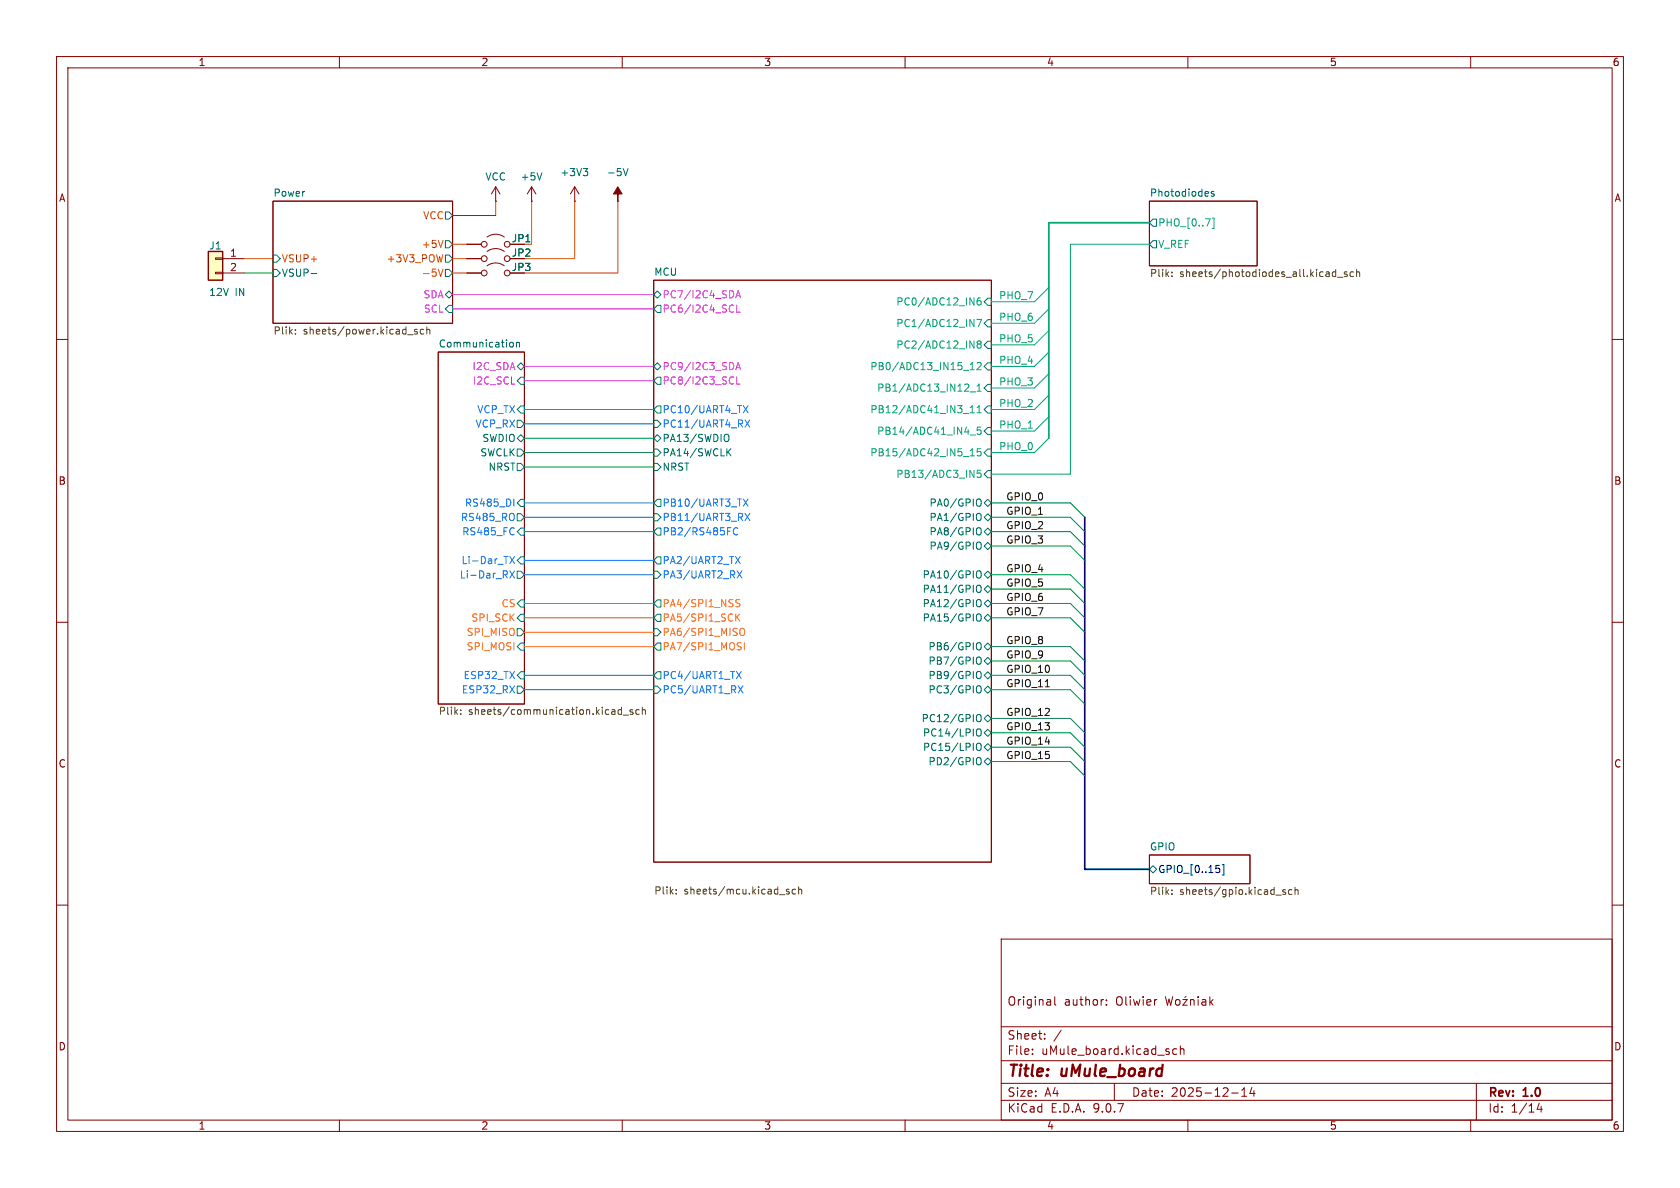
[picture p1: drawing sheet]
<svg xmlns="http://www.w3.org/2000/svg" width="297mm" height="210mm" viewBox="0 0 297 210" stroke-linecap="round" stroke-linejoin="round" font-family="sans-serif">
<g fill="none" stroke="#840000" stroke-width=".18">
<path d="M10 10h277v190h-277zM12 12h273v186h-273zM60 10v2M110 10v2M160 10v2M210 10v2M260 10v2M48.3 35.6h31.7v21.6h-31.7zM87.6 35.6h.1M87.6 33l-.7 1.3M87.6 33l.8 1.3M87.6 33v2.6"/>
<path d="M94 35.6h.1M94 33l-.8 1.3M94 33l.7 1.3M94 33v2.6M101.6 35.6h.1M101.6 33l-.8 1.3M101.6 33l.8 1.3M101.6 33v2.6M109.2 35.6h.1M203.2 35.6h19v11.4h-19zM82.5 45.7h2.6M82.5 48.3h2.6"/>
<path d="M82.5 43.2h2.6M86.1 44.5a2.54 2.54 0 0 1 3.1 0M86.1 47a2.54 2.54 0 0 1 3.1 0M86.1 41.9a2.54 2.54 0 0 1 3.1 0M115.6 49.5h59.7v102.9h-59.7zM10 60h2M77.5 62.2h15.2v62.3h-15.2zM285 60h2M10 110h2M285 110h2M203.2 151.1h17.8v5.1h-17.8zM10 160h2"/>
<path d="M177 166h108v32h-108zM186.5 176.2v1.3l.2 .2M195.6 177.6v.1M195.6 176.8v.1M204.4 176.7h.1M206 176.2l.4 1.5 .3-1.1 .3 1.1 .3-1.5M207.9 176.8l.2-.1 .4 .1 .1 .6-.1 .2-.4 .1-.2-.1zM209.1 176.7h.8l-.8 1h.8M209.7 176.1l-.2 .2M210.5 176.8l.2-.1 .3 .1 .1 .9M210.5 176.7v1M211.8 176.2v.1"/>
<path d="M211.8 176.7v1M212.5 176.8h.6l.1 .9M213.2 177.1h-.5a.29 .29 0 0 0-.2 .3 .29 .29 0 0 0 .2 .3l.5-.1M213.9 176.2v1.5M214 177.1l.5 .6M214.5 176.7l-.6 .6M285 160h2M60 198v2M110 198v2M160 198v2M177 194.5h108M177 191.5h108"/>
<path d="M177 187.5h108M177 181.5h108M182.5 186.3v.1M182.5 185.5v.1M184.7 183.6v.1M184.7 182.8v.1M187.6 182.1l-1.3 2M197 191.5v3M206.7 186v.3M208 185.5l-.4-.1-.3 .3v.4l.2 .2h.5M208.7 185.5l.2-.1 .3 .1 .1 .9M208.7 184.9v1.5"/>
<path d="M210 198v2M217.7 193.2h1.2M219.5 193.8h.9M219.5 192.7l.5-.4v1.5M221.3 192.2l-.3 1.1h.9M221.7 192.8v1M260 198v2M261 191.5v6.5M272.1 195l-.4 1.1h1M272.5 195.6v1"/>
<circle cx="85.6" cy="43.2" r=".51"/>
<circle cx="85.6" cy="45.7" r=".51"/>
<circle cx="85.6" cy="48.3" r=".51"/>
<circle cx="89.7" cy="45.7" r=".51"/>
<circle cx="89.7" cy="48.3" r=".51"/>
<circle cx="89.7" cy="43.2" r=".51"/>
</g>
<path d="M77.5 47.6l.4 1.2 .4-1.2M78.3 45l-.3 1.3M78.3 42.5l-.4 1.3" fill="none" stroke="#f00" stroke-width=".18"/>
<g fill="none" stroke="#006464" stroke-width=".18">
<path d="M78.7 37.5h.7l.6 .6-.6 .6h-.7zM95.8 30.6l-.4 1.2M103.1 29.8h.8l-.4 .5M103.7 30.3l.2 .2v.3l-.2 .3M110.2 29.8l.4 1.3 .4-1.3M203.8 38.7h.7v1.3h-.7l-.6-.6zM213.6 33.9v.2l-.6 .2M214.6 33.9l-.3-.1-.2 .2 .1 .2 .4 .1v.3h-.5M48.3 45.1h.6l.6 .6-.6 .7h-.6zM48.3 47.6h.6l.6 .7-.6 .6h-.6zM55 48.4h1M78.7 42.5h.7l.6 .7-.6 .6h-.7z"/>
<path d="M78.7 47.6h.7l.6 .7-.6 .6h-.7zM78.7 45.1h.7l.6 .6-.6 .7h-.7zM79.4 54h.6v1.2h-.6l-.7-.6zM79.4 51.4l.6 .7-.6 .6-.7-.6zM116.2 54h.6v1.2h-.6l-.6-.6zM116.2 51.4l.6 .7-.6 .6-.6-.6zM174.6 52.7h.7v1.3h-.7l-.6-.7zM174.6 56.5h.7v1.3h-.7l-.6-.6zM203.8 42.5h.7v1.3h-.7l-.6-.6zM90.2 60.6l.3-.1 .3 .3-.1 .4-.2 .2-.3-.1M91.3 60.6l.2-.1 .3 .1v.8M91.3 60.5v.9"/>
<path d="M91.4 79.4h.7l.6 .6-.6 .6h-.7zM91.4 77.5l.7-.7 .6 .7-.6 .6zM91.4 74.3h.7l.6 .6-.6 .7h-.7zM91.4 67.3l.7-.6h.6v1.2h-.6zM91.4 64.8l.7-.7 .6 .7-.6 .6zM92.1 71.8h.6v1.2h-.6l-.7-.6zM115.6 79.4h.6l.6 .6-.6 .6h-.6zM115.6 74.3h.6l.6 .6-.6 .7h-.6zM115.6 77.5l.6-.7 .6 .7-.6 .6zM115.6 64.8l.6-.7 .6 .7-.6 .6zM116.2 71.8h.6v1.2h-.6l-.6-.6zM116.2 66.7h.6v1.2h-.6l-.6-.6z"/>
<path d="M128.3 76.8a.43 .43 0 0 1 .6 .4v.4a.43 .43 0 0 1-.6 .4M128.7 79.9l.5 .7M129.2 79.3l-.7 .7M174.6 64.1h.7v1.3h-.7l-.6-.6zM174.6 67.9h.7v1.3h-.7l-.6-.6zM174.6 75.6h.7v1.2h-.7l-.6-.6zM174.6 79.4h.7v1.2h-.7l-.6-.6zM174.6 60.3h.7v1.3h-.7l-.6-.6zM174.6 71.8h.7v1.2h-.7l-.6-.6zM91.4 81.9h.7l.6 .7-.6 .6h-.7zM91.4 90.8h.7l.6 .6-.6 .7h-.7zM92.1 93.3h.6v1.3h-.6l-.7-.6z"/>
<path d="M92.1 88.3h.6v1.2h-.6l-.7-.6zM92.1 98.4h.6v1.3h-.6l-.7-.6zM115.6 81.9h.6l.6 .7-.6 .6h-.6zM115.6 90.8h.6l.6 .6-.6 .7h-.6zM116.2 98.4h.6v1.3h-.6l-.6-.6zM116.2 88.3h.6v1.2h-.6l-.6-.6zM116.2 93.3h.6v1.3h-.6l-.6-.6zM172.9 88.2a.43 .43 0 0 1 .6 .4v.5a.43 .43 0 0 1-.6 .4M172.9 90.7a.43 .43 0 0 1 .6 .5v.4a.43 .43 0 0 1-.6 .4M172.9 93.3a.43 .43 0 0 1 .6 .4v.4a.43 .43 0 0 1-.6 .5M172.9 95.8a.43 .43 0 0 1 .6 .5v.4a.43 .43 0 0 1-.6 .4M174 88.9l.6-.6 .7 .6-.7 .6z"/>
<path d="M174 94l.6-.7 .7 .7-.7 .6zM174 96.5l.6-.6 .7 .6-.7 .7zM174.6 90.8l.7 .6-.7 .7-.6-.7zM174.6 83.2h.7v1.3h-.7l-.6-.7zM91.4 101h.7l.6 .6-.6 .6h-.7zM91.4 111.1h.7l.6 .7-.6 .6h-.7zM91.4 114.3l.7-.6h.6v1.2h-.6zM92.1 118.7h.6v1.3h-.6l-.7-.6zM92.1 108.6h.6v1.3h-.6l-.7-.7zM92.1 106h.6v1.3h-.6l-.7-.6zM115.6 101h.6l.6 .6-.6 .6h-.6zM115.6 111.1h.6l.6 .7-.6 .6h-.6z"/>
<path d="M116.2 106h.6v1.3h-.6l-.6-.6zM116.2 108.6h.6v1.3h-.6l-.6-.7zM116.2 113.7h.6v1.2h-.6l-.6-.6zM116.2 118.7h.6v1.3h-.6l-.6-.6zM172.8 101l.1-.1a.43 .43 0 0 1 .6 .4v.5a.42 .42 0 0 1-.3 .3 .42 .42 0 0 1-.4 0M172.8 103.5l.1-.1a.43 .43 0 0 1 .6 .5v.4a.42 .42 0 0 1-.3 .4 .42 .42 0 0 1-.4 0M172.8 106.1l.1-.1a.43 .43 0 0 1 .6 .4v.4a.42 .42 0 0 1-.3 .4 .42 .42 0 0 1-.4 0M172.8 108.6l.1-.1a.43 .43 0 0 1 .6 .5v.4a.42 .42 0 0 1-.3 .4 .42 .42 0 0 1-.4-.1M172.8 113.7l.1-.1a.43 .43 0 0 1 .6 .4v.5a.42 .42 0 0 1-.3 .3 .42 .42 0 0 1-.4 0M172.8 116.2l.1-.1a.43 .43 0 0 1 .6 .5v.4a.42 .42 0 0 1-.3 .4 .42 .42 0 0 1-.4 0M172.8 118.8l.1-.1a.43 .43 0 0 1 .6 .4v.4a.42 .42 0 0 1-.3 .4 .42 .42 0 0 1-.4 0M174 101.6l.6-.6 .7 .6-.7 .6z"/>
<path d="M174 104.1l.6-.6 .7 .6-.7 .7zM174 106.7l.6-.7 .7 .7-.7 .6zM174 109.2l.6-.6 .7 .6-.7 .7zM174 114.3l.6-.6 .7 .6-.7 .6zM174 116.8l.6-.6 .7 .6-.7 .7zM174.6 118.7l.7 .7-.7 .6-.6-.6zM91.4 121.3h.7l.6 .6-.6 .7h-.7zM115.6 121.3h.6l.6 .6-.6 .7h-.6zM172.7 126.5l.2-.2a.43 .43 0 0 1 .6 .4v.5a.43 .43 0 0 1-.3 .4 .43 .43 0 0 1-.5-.2M172.8 128.9l.1-.1a.43 .43 0 0 1 .6 .5v.4a.42 .42 0 0 1-.5 .4 .42 .42 0 0 1-.4-.4v-.4zM172.8 131.5l.1-.1a.43 .43 0 0 1 .6 .4v.4a.42 .42 0 0 1-.5 .5 .42 .42 0 0 1-.4-.5v-.4zM172.9 121.2a.43 .43 0 0 1 .6 .5v.4a.43 .43 0 0 1-.6 .4"/>
<path d="M172.9 133.9a.43 .43 0 0 1 .6 .5v.4a.43 .43 0 0 1-.6 .4M174 129.5l.6-.6 .7 .6-.7 .7zM174 132.1l.6-.7 .7 .7-.7 .6zM174 134.6l.6-.6 .7 .6-.7 .7zM174 121.9l.6-.6 .7 .6-.7 .7zM174 127l.6-.6 .7 .6-.7 .6zM203.2 153.7l.6-.7 .7 .7-.7 .6z"/>
</g>
<g fill="none" stroke="#725600" stroke-width=".18">
<path d="M52.2 58.9v.2M52.2 58.3v.1M72.1 59.2h.9M73.8 58.3l-.3-.1-.2 .2v.2l.5 .1v.3h-.5M74.9 58.3l-.4-.1-.2 .3 .1 .5h.5M75.5 58.3l.1-.1 .3 .1 .1 .8M75.5 57.8v1.3M207.2 48.1v.1M207.2 48.8v.1M236.1 47.6v1.3M236.1 48.1h-.3l-.3 .2 .2 .5h.4M236.4 49h1"/>
<path d="M238.1 48.1h-.3l-.1 .1v.2l.4 .1v.3h-.4M239.3 48.1h-.4l-.2 .2 .1 .5h.5M239.8 48.2l.2-.1h.3l.1 .8M239.8 47.6v1.3M81.4 126.2v.1M81.4 125.5v.1M109.3 126l.2 .3 .4-.1M109.9 125v1.3M109.9 125.5l-.4-.1-.2 .3M110.2 126.4h.9M111.9 125.5l-.3-.1-.2 .2v.2l.5 .1v.3h-.5M113 125.5l-.4-.1-.2 .3 .1 .5h.5"/>
<path d="M113.6 125.6l.1-.2 .3 .1 .1 .8M113.6 125v1.3M119.5 157.9v.1M119.5 157.3v.1M139.5 157.3l-.3-.1-.2 .2 .1 .2 .4 .1v.3h-.5M140.6 157.3l-.3-.1-.3 .2 .2 .6h.4M141.2 157.3l.2-.1 .3 .1v.7M141.2 156.8v1.2M207.2 158v.1M207.2 157.3v.2M225.6 158.2h.9M227.2 157.3h-.3l-.1 .2v.1l.4 .2v.3h-.4"/>
<path d="M228.4 157.3h-.4l-.2 .2 .1 .6h.5M228.9 157.4l.2-.1h.3l.1 .8M228.9 156.8v1.3"/>
</g>
<path d="M215 153h.6M215.4 153.5l.2 .2v.3l-.2 .2M216.1 152.9h.3v1.8h-.3" fill="none" stroke="#000084" stroke-width=".18"/>
<g fill="none" stroke="#0c75ff" stroke-width=".18">
<path d="M131.4 71.7l.8 1.3M131.7 74.2l.9 1.3M132.2 71.7l-.8 1.3M132.6 74.2l-.9 1.3M90.1 98.4l.9 1.2M90.8 88.2v1.3M90.8 93.4h.1M90.9 94.4l-.1 .1M91 98.4l-.9 1.2M128.6 93.3h.6M130 98.4l.9 1.2M130.4 93.4a.6 .6 0 0 0-.8 .4 .6 .6 0 0 0 .6 .8l.2-.2"/>
<path d="M130.9 98.4l-.9 1.2M131.4 88.2l.8 1.3M131.7 90.7l.9 1.3M132.2 88.2l-.8 1.3M132.6 90.7l-.9 1.3M90.1 100.9l.9 1.3M91 100.9l-.9 1.3M130.2 118.7l.8 1.3M130.3 100.9l.9 1.3M131 118.7l-.8 1.3M131.2 100.9l-.9 1.3M130.5 121.2l.8 1.3"/>
<path d="M131.3 121.2l-.8 1.3"/>
</g>
<g fill="none" stroke="#00a57c" stroke-width=".18">
<path d="M213.1 38.7h.9l-.6 1.2M214.3 38.6h.3v1.8h-.3M172.7 56.5h.8l-.5 1.2M173.3 52.6l-.3 .1a.86 .86 0 0 0 0 1.2l.4-.1 .1-.4-.3-.3-.3 .1-.2 .2M170.3 73.1h1M171.5 65.3h.7M171.5 64.4l.4-.3v1.2M171.5 72.1l.4-.4v1.3M171.5 79.7l.4-.4v1.3M171.5 69.3h1M171.5 76.9h1M171.5 73h.7"/>
<path d="M172.7 64.2l.5-.1 .3 .3-.8 .9h.8M172.7 69.2h.8M172.7 68.3l.4-.4v1.3M172.7 72.1l.4-.4v1.3M172.7 73h.8M173 60.8l-.3-.2 .3-.3h.2l.3 .2-.3 .3M173 60.8l-.3 .3 .1 .3 .2 .1h.3l.2-.2v-.2l-.3-.3M173 60.8h.2M173.4 75.5h-.6l-.1 .6 .2-.1 .4 .1 .2 .1-.1 .5-.2 .1-.5-.1M173.4 79.3h-.6l-.1 .6 .2-.1 .4 .1 .2 .1-.1 .5-.2 .1-.5-.1M171.5 83.1l.7 1.3v-1.3M171.5 80.6h.7"/>
<path d="M173.4 83.1h-.6l-.1 .6 .2-.1 .4 .1 .2 .2-.1 .4-.2 .1-.5-.1"/>
</g>
<path d="M130.1 108.5v1.3M130.3 109.1l.5 .7M130.6 114.2l.3 .1 .1 .3-.2 .3h-.3M130.6 113.6l.4 .1M130.8 108.5l-.7 .8M130.8 106.1l-.5-.1-.2 .1v.4l.6 .2 .1 .3-.2 .3-.5-.1M130.9 111.3l.2-.2a.43 .43 0 0 1 .5 .4v.4a.42 .42 0 0 1-.4 .5 .42 .42 0 0 1-.4-.5zM131.6 113.6v1.3" fill="none" stroke="#ff7400" stroke-width=".18"/>
<path d="M129.6 54h.1M129.7 55.1h-.1M130.1 52.6l.4-1.2 .4 1.2M130.2 52.3h.6M130.3 53.9v1.3h.6M129.6 66.7h.1M129.7 67.8h-.1M130.1 65.3l.4-1.2 .4 1.2M130.2 65h.6M130.3 66.6v1.3h.6" fill="none" stroke="#c409ff" stroke-width=".18"/>
<path d="M109.2 33l.8 1.3h-.8v1.3v-1.3h-.7z" fill="#840000" stroke="#840000" stroke-width=".18"/>
<path d="M36.8 44.5h2.6v5h-2.6z" fill="#ffffc2"/>
<path d="M36.8 44.5h2.6v5h-2.6z" fill="none" stroke="#840000" stroke-width=".25"/>
<path d="M38.1 45.6h1.3v.2h-1.3zM38.1 48.1h1.3v.3h-1.3zM39.4 45.7h3.8M39.4 48.3h3.8M82.5 45.7h2.6M82.5 48.3h2.6M82.5 43.2h2.6" fill="none" stroke="#840000" stroke-width=".18"/>
<path d="M184.8 121.4h.7" fill="none" stroke="#0f0f0f" stroke-width=".18"/>
<path d="M203.2 39.4h-17.8v38.1" fill="none" stroke="#00a57c" stroke-width=".3"/>
<path d="M191.8 91.4v62.3h11.4" fill="none" stroke="#000084" stroke-width=".3"/>
<path d="M92.7 72.4h22.9M92.7 74.9h22.9M92.7 88.9h22.9M92.7 91.4h22.9M92.7 99.1h22.9M92.7 94h22.9M92.7 119.4h22.9M92.7 101.6h22.9M92.7 121.9h22.9" fill="none" stroke="#0c75ff" stroke-width=".18"/>
<path d="M87.6 35.6v2.5h-7.6M94 35.6v7.6h-1.3M101.6 35.6v10.1h-8.9M109.2 35.6v12.7h-16.5M43.2 45.7h5.1M80 45.7h2.5M80 43.2h2.5M80 48.3h2.5" fill="none" stroke="#f00" stroke-width=".18"/>
<path d="M92.7 109.2h22.9M92.7 114.3h22.9M92.7 106.7h22.9M92.7 111.8h22.9" fill="none" stroke="#ff7400" stroke-width=".18"/>
<g fill="none" stroke="#009600" stroke-width=".18">
<path d="M43.2 48.3h5.1M92.7 77.5h22.9M92.7 82.6h22.9M92.7 80h22.9M175.3 88.9h13.9l2.6 2.5M175.3 91.4h13.9l2.6 2.6M175.3 96.5h13.9l2.6 2.6M175.3 94h13.9l2.6 2.5M175.3 104.1h13.9l2.6 2.6M175.3 109.2h13.9l2.6 2.6M175.3 101.6h13.9l2.6 2.5M175.3 106.7h13.9l2.6 2.5"/>
<path d="M175.3 114.3h13.9l2.6 2.5M175.3 116.8h13.9l2.6 2.6M175.3 119.4h13.9l2.6 2.5M175.3 134.6h13.9l2.6 2.6M175.3 129.5h13.9l2.6 2.6M175.3 132.1h13.9l2.6 2.5M175.3 121.9h13.9l2.6 2.6M175.3 127h13.9l2.6 2.5"/>
</g>
<path d="M80 52.1h35.6M80 54.6h35.6M92.7 67.3h22.9M92.7 64.8h22.9" fill="none" stroke="#c409ff" stroke-width=".18"/>
<path d="M185.4 50.8l-2.5 2.5h-7.6M185.4 54.6l-2.5 2.6h-7.6M185.4 58.4l-2.5 2.6h-7.6M203.2 43.2h-14v40.6h-13.9M185.4 69.9l-2.5 2.5h-7.6M185.4 73.7l-2.5 2.5h-7.6M185.4 77.5l-2.5 2.5h-7.6M185.4 62.2l-2.5 2.6h-7.6M185.4 66l-2.5 2.6h-7.6" fill="none" stroke="#00a57c" stroke-width=".18"/>
<g font-size="2.8" fill="#840000">
<text x="178" y="190.9">Title:</text>
<text x="187.7" y="190.9">uMule_board</text>
</g>
<g font-size="2.1" fill="#840000">
<text x="178" y="178">Original</text>
<text x="188.1" y="178">author:</text>
<text x="197.3" y="178">Oliwier</text>
<text x="178" y="184">Sheet:</text>
<text x="178" y="186.7">File:</text>
<text x="184.1" y="186.7">uMule_board.kicad_sch</text>
<text x="178" y="196.9">KiCad</text>
<text x="178" y="194.1">Size:</text>
<text x="184.7" y="194.1">A4</text>
<text x="185.7" y="196.9">E.D.A.</text>
<text x="193.3" y="196.9">9.0.7</text>
<text x="200" y="194.1">Date:</text>
<text x="207" y="194.1">2025-12-14</text>
<text x="263" y="194.3">Rev:</text>
<text x="263" y="196.9">Id:</text>
<text x="267.1" y="196.9">1/14</text>
<text x="269.4" y="194.3">1.0</text>
</g>
<g font-size="1.8" fill="#840000">
<text x="35" y="11.9">1</text>
<text x="85" y="11.9">2</text>
<text x="135" y="11.9">3</text>
<text x="185" y="11.9">4</text>
<text x="235" y="11.9">5</text>
<text x="285" y="11.9">6</text>
<text x="10.3" y="35.9">A</text>
<text x="285.3" y="35.9">A</text>
<text x="90.4" y="45.6">JP2</text>
<text x="90.4" y="43">JP1</text>
<text x="90.4" y="48.1">JP3</text>
<text x="10.3" y="85.9">B</text>
<text x="285.3" y="85.9">B</text>
<text x="10.3" y="135.9">C</text>
<text x="285.3" y="135.9">C</text>
<text x="10.3" y="185.9">D</text>
<text x="285.3" y="185.9">D</text>
<text x="35" y="199.9">1</text>
<text x="85" y="199.9">2</text>
<text x="135" y="199.9">3</text>
<text x="185" y="199.9">4</text>
<text x="235" y="199.9">5</text>
<text x="285" y="199.9">6</text>
</g>
<g font-size="1.8" fill="#006464">
<text x="48.3" y="34.8">Power</text>
<text x="85.7" y="32.1">VCC</text>
<text x="91.9" y="32.1">+5V</text>
<text x="99" y="31.3">+3V3</text>
<text x="107.2" y="31.3">-5V</text>
<text x="203.2" y="34.8">Photodiodes</text>
<text x="36.9" y="44.3">J1</text>
<text x="36.9" y="52.5">12V</text>
<text x="41.6" y="52.5">IN</text>
<text x="49.7" y="49.1">VSUP-</text>
<text x="115.6" y="48.8">MCU</text>
<text x="77.5" y="61.5">Communication</text>
<text x="84.8" y="80.9">SWCLK</text>
<text x="85.2" y="78.3">SWDIO</text>
<text x="86.3" y="83.4">NRST</text>
<text x="117" y="83.4">NRST</text>
<text x="117" y="80.9">PA14/SWCLK</text>
<text x="117" y="78.3">PA13/SWDIO</text>
<text x="164.2" y="89.8">PA0/GPIO</text>
<text x="164.2" y="92.3">PA1/GPIO</text>
<text x="164.2" y="94.8">PA8/GPIO</text>
<text x="164.2" y="97.4">PA9/GPIO</text>
<text x="163" y="102.5">PA10/GPIO</text>
<text x="163" y="105">PA11/GPIO</text>
<text x="163" y="107.5">PA12/GPIO</text>
<text x="163" y="110.1">PA15/GPIO</text>
<text x="164" y="115.2">PB6/GPIO</text>
<text x="164" y="117.7">PB7/GPIO</text>
<text x="164" y="122.8">PC3/GPIO</text>
<text x="164" y="120.2">PB9/GPIO</text>
<text x="162.8" y="127.9">PC12/GPIO</text>
<text x="163.1" y="130.4">PC14/LPIO</text>
<text x="163.1" y="132.9">PC15/LPIO</text>
<text x="164" y="135.5">PD2/GPIO</text>
<text x="203.2" y="150.4">GPIO</text>
</g>
<g font-size="1.8" fill="#f00">
<text x="74.7" y="39">VCC</text>
<text x="49.7" y="46.6">VSUP+</text>
<text x="68.2" y="46.6">+3V3_POW</text>
<text x="74.5" y="44">+5V</text>
<text x="74.5" y="49.1">-5V</text>
</g>
<g font-size="1.8" fill="#00a57c">
<text x="204.7" y="40.2">PHO_[0..7]</text>
<text x="204.7" y="44">V_REF</text>
<text x="176.5" y="53">PHO_7</text>
<text x="158.4" y="54.2">PC0/ADC12_IN6</text>
<text x="158.4" y="58">PC1/ADC12_IN7</text>
<text x="176.5" y="56.8">PHO_6</text>
<text x="153.8" y="65.6">PB0/ADC13_IN15_12</text>
<text x="158.4" y="61.8">PC2/ADC12_IN8</text>
<text x="176.5" y="64.4">PHO_4</text>
<text x="176.5" y="60.6">PHO_5</text>
<text x="155" y="69.4">PB1/ADC13_IN12_1</text>
<text x="176.5" y="68.2">PHO_3</text>
<text x="153.8" y="73.3">PB12/ADC41_IN3_11</text>
<text x="155" y="77.1">PB14/ADC41_IN4_5</text>
<text x="176.5" y="75.9">PHO_1</text>
<text x="176.5" y="72">PHO_2</text>
<text x="153.8" y="80.9">PB15/ADC42_IN5_15</text>
<text x="176.5" y="79.7">PHO_0</text>
<text x="158.4" y="84.7">PB13/ADC3_IN5</text>
</g>
<g font-size="1.8" fill="#a90000">
<text x="40.6" y="45.5">1</text>
<text x="40.6" y="48">2</text>
</g>
<g font-size="1.8" fill="#c409ff">
<text x="74.8" y="52.9">SDA</text>
<text x="117" y="52.9">PC7/I2C4_SDA</text>
<text x="74.8" y="55.5">SCL</text>
<text x="117" y="55.5">PC6/I2C4_SCL</text>
<text x="83.4" y="65.6">I2C_SDA</text>
<text x="117" y="65.6">PC9/I2C3_SDA</text>
<text x="83.5" y="68.2">I2C_SCL</text>
<text x="117" y="68.2">PC8/I2C3_SCL</text>
</g>
<g font-size="1.8" fill="#725600">
<text x="203.2" y="49.3">Plik:</text>
<text x="208.5" y="49.3">sheets/photodiodes_all.kicad_sch</text>
<text x="48.3" y="59.5">Plik:</text>
<text x="53.6" y="59.5">sheets/power.kicad_sch</text>
<text x="77.5" y="126.7">Plik:</text>
<text x="82.8" y="126.7">sheets/communication.kicad_sch</text>
<text x="115.6" y="158.4">Plik:</text>
<text x="120.9" y="158.4">sheets/mcu.kicad_sch</text>
<text x="203.2" y="158.5">Plik:</text>
<text x="208.5" y="158.5">sheets/gpio.kicad_sch</text>
</g>
<g font-size="1.8" fill="#0c75ff">
<text x="84" y="75.8">VCP_RX</text>
<text x="84.3" y="73.3">VCP_TX</text>
<text x="117" y="73.3">PC10/UART4_TX</text>
<text x="117" y="75.8">PC11/UART4_RX</text>
<text x="82.1" y="89.8">RS485_DI</text>
<text x="117" y="89.8">PB10/UART3_TX</text>
<text x="81.4" y="92.3">RS485_RO</text>
<text x="81.6" y="94.8">RS485_FC</text>
<text x="117" y="92.3">PB11/UART3_RX</text>
<text x="117" y="94.8">PB2/RS485FC</text>
<text x="81.5" y="99.9">Li-Dar_TX</text>
<text x="117" y="99.9">PA2/UART2_TX</text>
<text x="81.2" y="102.5">Li-Dar_RX</text>
<text x="117" y="102.5">PA3/UART2_RX</text>
<text x="81.6" y="122.8">ESP32_RX</text>
<text x="81.9" y="120.2">ESP32_TX</text>
<text x="117" y="120.2">PC4/UART1_TX</text>
<text x="117" y="122.8">PC5/UART1_RX</text>
</g>
<g font-size="1.8" fill="#0f0f0f">
<text x="177.8" y="88.6">GPIO_0</text>
<text x="177.8" y="91.1">GPIO_1</text>
<text x="177.8" y="93.6">GPIO_2</text>
<text x="177.8" y="101.3">GPIO_4</text>
<text x="177.8" y="96.2">GPIO_3</text>
<text x="177.8" y="103.8">GPIO_5</text>
<text x="177.8" y="106.3">GPIO_6</text>
<text x="177.8" y="114">GPIO_8</text>
<text x="177.8" y="108.9">GPIO_7</text>
<text x="177.8" y="119">GPIO_10</text>
<text x="177.8" y="116.5">GPIO_9</text>
<text x="177.8" y="121.6">GPIO_11</text>
<text x="177.8" y="131.7">GPIO_14</text>
<text x="177.8" y="126.7">GPIO_12</text>
<text x="177.8" y="129.2">GPIO_13</text>
<text x="177.8" y="134.3">GPIO_15</text>
</g>
<g font-size="1.8" fill="#ff7400">
<text x="88.6" y="107.5">CS</text>
<text x="117" y="107.5">PA4/SPI1_NSS</text>
<text x="82.4" y="112.6">SPI_MISO</text>
<text x="83.2" y="110.1">SPI_SCK</text>
<text x="117" y="110.1">PA5/SPI1_SCK</text>
<text x="117" y="112.6">PA6/SPI1_MISO</text>
<text x="82.4" y="115.2">SPI_MOSI</text>
<text x="117" y="115.2">PA7/SPI1_MOSI</text>
</g>
<text font-size="1.8" fill="#000084" x="204.7" y="154.5">GPIO_[0..15]</text>
</svg>
